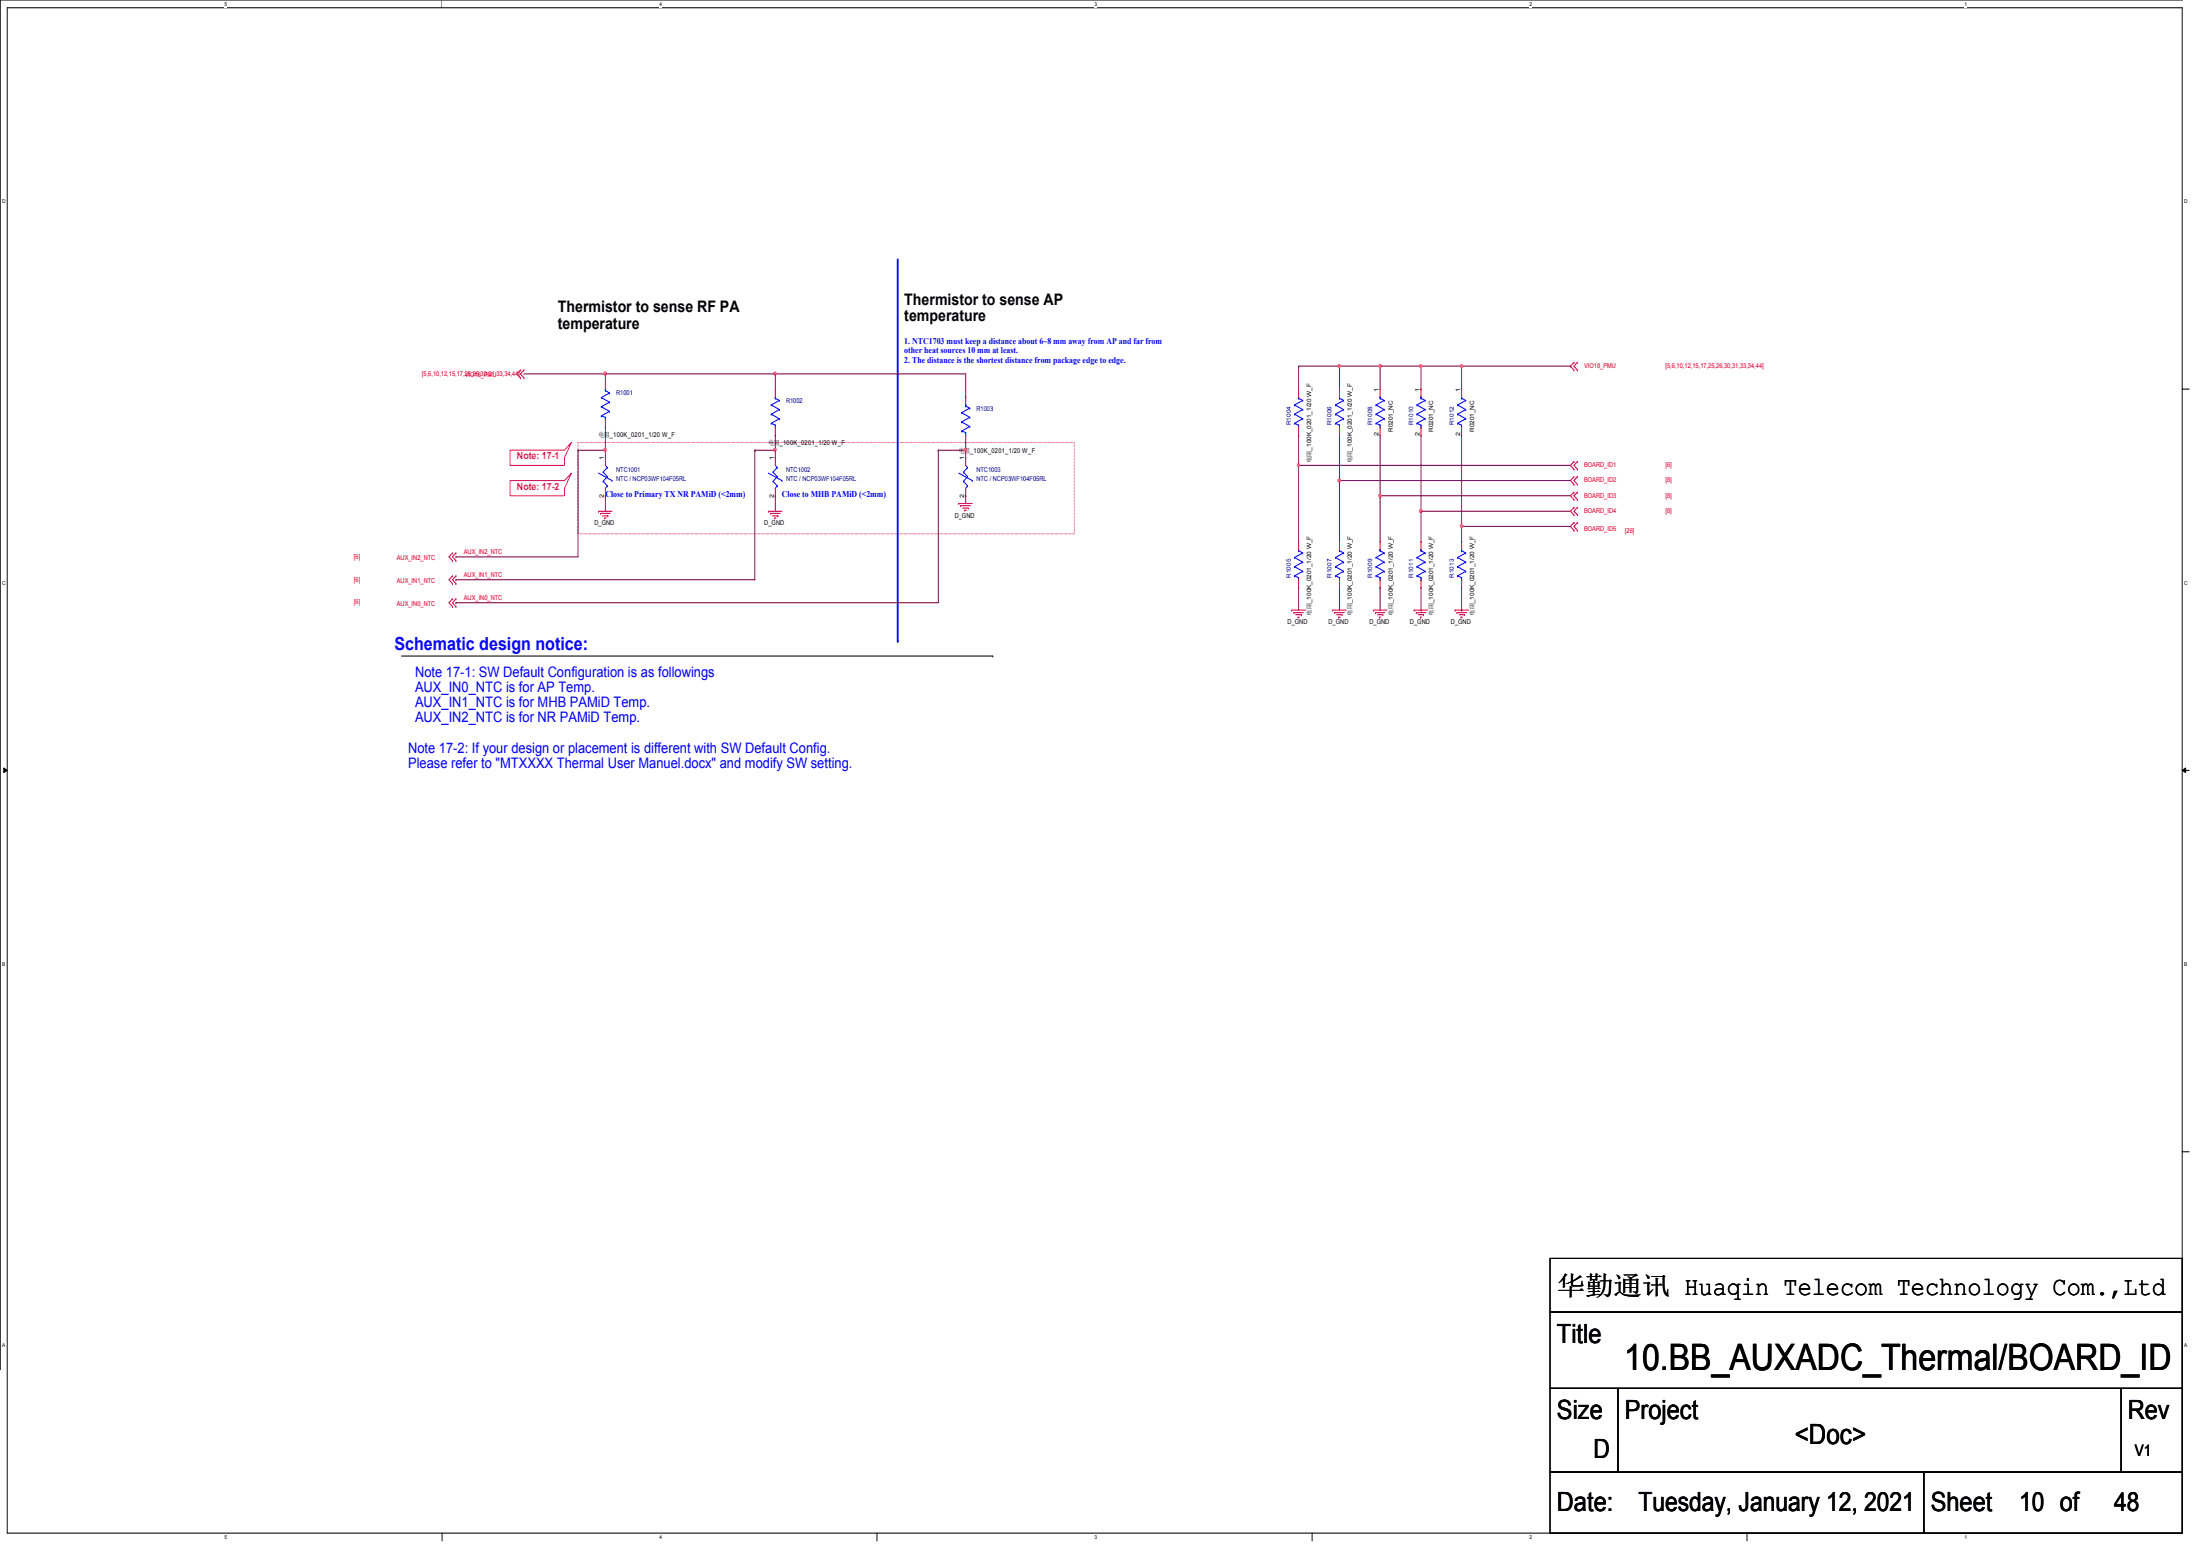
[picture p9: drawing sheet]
<svg xmlns="http://www.w3.org/2000/svg" width="297mm" height="210mm" viewBox="0 0 297 210" stroke-linecap="round" stroke-linejoin="round" font-family="sans-serif">
<path d="M1 1h293.6v206h-293.6zM294.7 0h-294.7v184.9" fill="none" stroke="#000" stroke-width=".14"/>
<g fill="#fff">
<path d="M30.3 .1h.4v.9h-.4z"/>
<path d="M30.3 207.1h.4v.8h-.4z"/>
</g>
<path d="M59.7 207v1" fill="none" stroke="#000" stroke-width=".14"/>
<g fill="#fff">
<path d="M89 .1h.4v.9h-.4z"/>
<path d="M89 207.1h.4v.8h-.4z"/>
</g>
<path d="M118.4 207v1" fill="none" stroke="#000" stroke-width=".14"/>
<g fill="#fff">
<path d="M147.8 .1h.3v.9h-.3z"/>
<path d="M147.8 207.1h.3v.8h-.3z"/>
</g>
<path d="M177.2 207v1" fill="none" stroke="#000" stroke-width=".14"/>
<g fill="#fff">
<path d="M206.5 .1h.4v.9h-.4z"/>
<path d="M206.5 207.1h.4v.8h-.4z"/>
</g>
<path d="M235.9 207v1" fill="none" stroke="#000" stroke-width=".14"/>
<g fill="#fff">
<path d="M265.2 .1h.4v.9h-.4z"/>
<path d="M265.2 207.1h.4v.8h-.4z"/>
<path d="M.3 26.8h.5v.8h-.5z"/>
<path d="M294.9 26.8h.5v.8h-.5z"/>
<path d="M.3 78.3h.5v.8h-.5z"/>
<path d="M294.9 78.3h.5v.8h-.5z"/>
</g>
<path d="M294.6 52.5h1" fill="none" stroke="#000" stroke-width=".14"/>
<g fill="#fff">
<path d="M.3 129.7h.4v.8h-.4z"/>
<path d="M294.9 129.7h.4v.8h-.4z"/>
</g>
<path d="M.5 103.7l.5 .3-.5 .3zM294.6 104l.5-.3v.6zM294.6 104h1" fill="none" stroke="#000" stroke-width=".14"/>
<path d="M.5 103.7l.5 .3-.5 .3zM294.6 104l.5-.3v.6z" fill="#000"/>
<g fill="#fff">
<path d="M.3 181.2h.4v.8h-.4z"/>
<path d="M294.9 181.2h.4v.8h-.4z"/>
</g>
<path d="M54.2 88.6h79.8M134 88.6h.1M294.6 155.5h1M209.3 177.1h85.3v10.3h-85.3zM209.3 169.9h85.3v7.2h-85.3zM209.3 187.4h9.2v11.3h-9.2zM209.3 198.7h50.5v8.3h-50.5zM218.5 187.4h67.9v11.3h-67.9zM259.8 198.7h34.8v8.3h-34.8zM286.4 187.4h8.2v11.3h-8.2z" fill="none" stroke="#000" stroke-width=".14"/>
<path d="M78 59.7h67v12.4h-67zM68.9 60.8h7.3l1-1.1-1 2.1v1h-7.3zM68.9 64.9h7.3l1-1-1 2v1h-7.3z" fill="none" stroke="#ff0080" stroke-width=".14"/>
<path d="M121.2 35v51.5M121.2 86.5h.1" fill="none" stroke="#00f" stroke-width=".27"/>
<g fill="none" stroke="#f00" stroke-width=".14">
<path d="M70.3 50h.1M70.3 51h.1M70.3 50l-.5 .5 .5 .5M70.7 50h.1M70.7 51h.1M70.7 50l-.4 .5 .4 .5M81.7 51.5h.1M81.7 57.7h.1M81.7 51.5v1M81.7 56.6v1.1M104.7 52.5h.1M104.7 58.7h.1"/>
<path d="M104.7 52.5v1.1M104.7 57.7v1M130.4 53.6h.1M130.4 59.7h.1M130.4 53.6v1M130.4 58.7v1M175.3 52.5h.1M175.3 58.7h.1M175.3 52.5v1.1M175.3 57.7v1M180.9 52.5h.1M180.9 58.7h.1"/>
<path d="M180.9 52.5v1.1M180.9 57.7v1M186.3 52.5h.1M186.3 58.7h.1M186.3 52.5v1.1M186.3 57.7v1M191.9 52.5h.1M191.9 58.7h.1M191.9 52.5v1.1M191.9 57.7v1M197.3 52.5h.1M197.3 58.7h.1"/>
<path d="M197.3 52.5v1.1M197.3 57.7v1M212.5 48.9h.1M212.5 50h.1M212.5 48.9l-.5 .5 .5 .6M213 50h.1M213 48.9h.1M213 48.9l-.5 .5 .5 .6M61.1 77.7h.1M61.1 78.8h.1M61.1 74.6h.1M61.1 75.7h.1"/>
<path d="M61.1 77.7l-.5 .6 .5 .5M61.1 74.6l-.5 .6 .5 .5M61.6 77.7h.1M61.6 78.8h.1M61.6 74.6h.1M61.6 75.7h.1M61.6 77.7l-.5 .6 .5 .5M61.6 74.6l-.5 .6 .5 .5M80.8 69h.1M80.8 69h1.8M81.1 69.3h.1M81.1 69.3h1.3"/>
<path d="M81.4 69.6h.7M81.7 69.9h.1M81.7 61.8h.1M81.7 66.9h.1M81.7 61.8v1M81.7 65.9v1M82.1 69.6h.1M103.7 69h.1M103.7 69h1.9M104 69.3h.1M104 69.3h1.3M104.3 69.6h.7"/>
<path d="M104.6 69.9h.1M104.6 69.9h.2M104.7 61.8h.1M104.7 66.9h.1M104.7 61.8v1M104.7 65.9v1M105 69.6h.1M129.5 68h.1M129.5 68h1.8M129.7 68.3h.1M129.7 68.3h1.3M130 68.6h.7"/>
<path d="M130.3 68.9h.1M130.3 68.9h.2M130.4 61.8h.1M130.4 66.9h.1M130.4 61.8v1M130.4 65.9v1M130.7 68.6h.1M175.3 73.1h.1M175.3 79.3h.1M175.3 73.1v1.1M175.3 78.3v1M180.9 73.1h.1"/>
<path d="M180.9 79.3h.1M180.9 73.1v1.1M180.9 78.3v1M186.3 73.1h.1M186.3 79.3h.1M186.3 73.1v1.1M186.3 78.3v1M191.9 73.1h.1M191.9 79.3h.1M191.9 73.1v1.1M191.9 78.3v1M197.3 73.1h.1"/>
<path d="M197.3 79.3h.1M197.3 73.1v1.1M197.3 78.3v1M212.5 62.3h.1M212.5 63.3h.1M212.5 64.3h.1M212.5 65.4h.1M212.5 66.4h.1M212.5 67.4h.1M212.5 68.5h.1M212.5 69.5h.1M212.5 71.6h.1"/>
<path d="M212.5 70.5h.1M212.5 62.3l-.5 .5 .5 .5M212.5 64.3l-.5 .6 .5 .5M212.5 66.4l-.5 .5 .5 .5M212.5 68.5l-.5 .5 .5 .5M212.5 70.5l-.5 .6 .5 .5M213 63.3h.1M213 62.3h.1M213 65.4h.1M213 64.3h.1M213 67.4h.1M213 66.4h.1"/>
<path d="M213 69.5h.1M213 68.5h.1M213 70.5h.1M213 71.6h.1M213 62.3l-.5 .5 .5 .5M213 64.3l-.5 .6 .5 .5M213 66.4l-.5 .5 .5 .5M213 68.5l-.5 .5 .5 .5M213 70.5l-.5 .6 .5 .5M61.1 80.8h.1M61.1 81.9h.1M61.1 80.8l-.5 .6 .5 .5"/>
<path d="M61.6 80.8h.1M61.6 81.9h.1M61.6 80.8l-.5 .6 .5 .5M174.4 82.4h.1M174.4 82.4h1.9M174.7 82.7h.1M174.7 82.7h1.3M175 83h.7M175.3 83.3h.1M175.7 83h.1M179.9 82.4h.1M179.9 82.4h1.9"/>
<path d="M180.2 82.7h.1M180.2 82.7h1.3M180.5 83h.7M180.7 83.3h.1M180.7 83.3h.2M181.2 83h.1M185.4 82.4h.1M185.4 82.4h1.9M185.7 82.7h.1M185.7 82.7h1.3M186 83h.7M186.3 83.3h.1"/>
<path d="M186.7 83h.1M190.9 82.4h.1M190.9 82.4h1.9M191.2 82.7h.1M191.2 82.7h1.3M191.5 83h.7M191.8 83.3h.1M192.2 83h.1M196.5 82.4h.1M196.5 82.4h1.8M196.7 82.7h.1M196.7 82.7h1.3"/>
<path d="M197 83h.7M197.3 83.3h.1M197.3 83.3h.2M197.7 83h.1"/>
</g>
<g fill="none" stroke="#00f" stroke-width=".14">
<path d="M81.2 56.1h.1M81.2 54.9h.1M81.2 53.7h.1M81.2 56.1l.5 .2M81.2 54.9l1.1 .6M81.2 53.7l1.1 .6M81.7 56.6h.1M81.7 52.5h.1M81.7 56.3h.1M81.7 52.7h.1M81.7 52.5v.2M81.7 56.3v.3"/>
<path d="M81.7 52.7l.6 .3M82.3 55.5h.1M82.3 54.3h.1M82.3 53h.1M82.3 55.5l-1.1 .6M82.3 54.3l-1.1 .6M82.3 53l-1.1 .7M104.1 57.1h.1M104.1 55.9h.1M104.1 54.7h.1M104.1 57.1l.6 .3M104.1 55.9l1.1 .6"/>
<path d="M104.1 54.7l1.1 .6M104.7 57.7h.1M104.7 53.6h.1M104.7 57.4h.1M104.7 53.8h.1M104.7 53.6v.2M104.7 57.4v.3M104.7 53.8l.5 .2M105.2 56.5h.1M105.2 55.3h.1M105.2 54h.1M105.2 56.5l-1.1 .6"/>
<path d="M105.2 55.3l-1.1 .6M105.2 54l-1.1 .7M129.8 58.2h.1M129.8 57h.1M129.8 55.7h.1M129.8 58.2l.6 .2M129.8 57l1.1 .6M129.8 55.7l1.1 .6M130.4 58.7h.1M130.4 54.6h.1M130.4 58.4h.1M130.4 54.8h.1"/>
<path d="M130.4 54.6v.2M130.4 58.4v.3M130.4 54.8l.5 .3M130.9 57.6h.1M130.9 56.3h.1M130.9 55.1h.1M130.9 57.6l-1.1 .6M130.9 56.3l-1.1 .7M130.9 55.1l-1.1 .6M174.8 57.1h.1M174.8 55.9h.1M174.8 54.7h.1"/>
<path d="M174.8 57.1l.5 .3M174.8 55.9l1.1 .6M174.8 54.7l1.1 .6M175.3 57.7h.1M175.3 53.6h.1M175.3 57.4h.1M175.3 53.8h.1M175.3 53.6v.2M175.3 57.4v.3M175.3 53.8l.6 .2M175.9 56.5h.1M175.9 55.3h.1"/>
<path d="M175.9 54h.1M175.9 56.5l-1.1 .6M175.9 55.3l-1.1 .6M175.9 54l-1.1 .7M180.3 57.1h.1M180.3 55.9h.1M180.3 54.7h.1M180.3 57.1l.6 .3M180.3 55.9l1.1 .6M180.3 54.7l1.1 .6M180.9 57.7h.1M180.9 53.6h.1"/>
<path d="M180.9 57.4h.1M180.9 53.8h.1M180.9 53.6v.2M180.9 57.4v.3M180.9 53.8l.5 .2M181.4 56.5h.1M181.4 55.3h.1M181.4 54h.1M181.4 56.5l-1.1 .6M181.4 55.3l-1.1 .6M181.4 54l-1.1 .7M185.8 57.1h.1"/>
<path d="M185.8 55.9h.1M185.8 54.7h.1M185.8 57.1l.5 .3M185.8 55.9l1.1 .6M185.8 54.7l1.1 .6M186.3 57.7h.1M186.3 53.6h.1M186.3 57.4h.1M186.3 53.8h.1M186.3 53.6v.2M186.3 57.4v.3M186.3 53.8l.6 .2"/>
<path d="M186.9 56.5h.1M186.9 55.3h.1M186.9 54h.1M186.9 56.5l-1.1 .6M186.9 55.3l-1.1 .6M186.9 54l-1.1 .7M191.3 57.1h.1M191.3 55.9h.1M191.3 54.7h.1M191.3 57.1l.6 .3M191.3 55.9l1.1 .6M191.3 54.7l1.1 .6"/>
<path d="M191.9 57.7h.1M191.9 53.6h.1M191.9 57.4h.1M191.9 53.8h.1M191.9 53.6v.2M191.9 57.4v.3M191.9 53.8l.5 .2M192.4 56.5h.1M192.4 55.3h.1M192.4 54h.1M192.4 56.5l-1.1 .6M192.4 55.3l-1.1 .6"/>
<path d="M192.4 54l-1.1 .7M196.8 57.1h.1M196.8 55.9h.1M196.8 54.7h.1M196.8 57.1l.5 .3M196.8 55.9l1.1 .6M196.8 54.7l1.1 .6M197.3 57.7h.1M197.3 53.6h.1M197.3 57.4h.1M197.3 53.8h.1M197.3 53.6v.2"/>
<path d="M197.3 57.4v.3M197.3 53.8l.6 .2M197.9 56.5h.1M197.9 55.3h.1M197.9 54h.1M197.9 56.5l-1.1 .6M197.9 55.3l-1.1 .6M197.9 54l-1.1 .7M80.8 63.9l1.8 1M81.4 65h.1M81.4 63.7h.1M81.4 63.7l.6 .6"/>
<path d="M81.4 65l.6 .6M81.7 65.9h.1M81.7 62.8l.3 .3M82 63.1h.1M82 64.3h.1M82 65.6h.1M82 64.3l-.6 .7M82 65.6l-.3 .3M82 63.1l-.6 .6M82.6 64.9h.1M103.7 63.9l1.9 1M104.4 65h.1"/>
<path d="M104.4 63.7h.1M104.4 63.7l.5 .6M104.4 65l.5 .6M104.7 65.9h.1M104.7 62.8l.2 .3M104.9 63.1h.1M104.9 64.3h.1M104.9 65.6h.1M104.9 64.3l-.5 .7M104.9 65.6l-.2 .3M104.9 63.1l-.5 .6M105.6 64.9h.1"/>
<path d="M129.5 63.9l1.8 1M130.1 65h.1M130.1 63.7h.1M130.1 63.7l.5 .6M130.1 65l.5 .6M130.4 65.9h.1M130.4 62.8l.2 .3M130.6 63.1h.1M130.6 64.3h.1M130.6 65.6h.1M130.6 64.3l-.5 .7M130.6 65.6l-.2 .3"/>
<path d="M130.6 63.1l-.5 .6M131.3 64.9h.1M174.8 77.7h.1M174.8 76.5h.1M174.8 75.3h.1M174.8 77.7l.5 .3M174.8 76.5l1.1 .6M174.8 75.3l1.1 .6M175.3 78.3h.1M175.3 74.2h.1M175.3 78h.1M175.3 74.4h.1"/>
<path d="M175.3 74.2v.2M175.3 78v.3M175.3 74.4l.6 .2M175.9 77.1h.1M175.9 75.9h.1M175.9 74.6h.1M175.9 77.1l-1.1 .6M175.9 75.9l-1.1 .6M175.9 74.6l-1.1 .7M180.3 77.7h.1M180.3 76.5h.1M180.3 75.3h.1"/>
<path d="M180.3 77.7l.6 .3M180.3 76.5l1.1 .6M180.3 75.3l1.1 .6M180.9 78.3h.1M180.9 74.2h.1M180.9 78h.1M180.9 74.4h.1M180.9 74.2v.2M180.9 78v.3M180.9 74.4l.5 .2M181.4 77.1h.1M181.4 75.9h.1"/>
<path d="M181.4 74.6h.1M181.4 77.1l-1.1 .6M181.4 75.9l-1.1 .6M181.4 74.6l-1.1 .7M185.8 77.7h.1M185.8 76.5h.1M185.8 75.3h.1M185.8 77.7l.5 .3M185.8 76.5l1.1 .6M185.8 75.3l1.1 .6M186.3 78.3h.1M186.3 74.2h.1"/>
<path d="M186.3 78h.1M186.3 74.4h.1M186.3 74.2v.2M186.3 78v.3M186.3 74.4l.6 .2M186.9 77.1h.1M186.9 75.9h.1M186.9 74.6h.1M186.9 77.1l-1.1 .6M186.9 75.9l-1.1 .6M186.9 74.6l-1.1 .7M191.3 77.7h.1"/>
<path d="M191.3 76.5h.1M191.3 75.3h.1M191.3 77.7l.6 .3M191.3 76.5l1.1 .6M191.3 75.3l1.1 .6M191.9 78.3h.1M191.9 74.2h.1M191.9 78h.1M191.9 74.4h.1M191.9 74.2v.2M191.9 78v.3M191.9 74.4l.5 .2"/>
<path d="M192.4 77.1h.1M192.4 75.9h.1M192.4 74.6h.1M192.4 77.1l-1.1 .6M192.4 75.9l-1.1 .6M192.4 74.6l-1.1 .7M196.8 77.7h.1M196.8 76.5h.1M196.8 75.3h.1M196.8 77.7l.5 .3M196.8 76.5l1.1 .6M196.8 75.3l1.1 .6"/>
<path d="M197.3 78.3h.1M197.3 74.2h.1M197.3 78h.1M197.3 74.4h.1M197.3 74.2v.2M197.3 78v.3M197.3 74.4l.6 .2M197.9 77.1h.1M197.9 75.9h.1M197.9 74.6h.1M197.9 77.1l-1.1 .6M197.9 75.9l-1.1 .6"/>
<path d="M197.9 74.6l-1.1 .7"/>
</g>
<path d="M61.6 75.2h.1M61.6 75.2h16.4M104.7 66.9h.1M104.7 66.9v2.1M126.7 60.8h.1M126.7 60.8v20.6h-65.1M126.7 60.8h3.7M61.6 81.4h.1" fill="none" stroke="#800040" stroke-width=".14"/>
<path d="M130.2 60.6h.3v.3h-.3z" fill-rule="evenodd" fill="#f0f"/>
<path d="M130.2 60.6h.3v.3h-.3z" fill="none" stroke="#f0f" stroke-width=".14"/>
<path d="M61.6 78.3h.1M101.9 60.8h.1M101.9 60.8v17.5h-40.3M101.9 60.8h2.8M130.4 60.8h.1M130.4 60.8v1" fill="none" stroke="#800040" stroke-width=".14"/>
<path d="M104.5 60.6h.3v.3h-.3z" fill-rule="evenodd" fill="#f0f"/>
<path d="M104.5 60.6h.3v.3h-.3z" fill="none" stroke="#f0f" stroke-width=".14"/>
<path d="M70.7 50.5h11M81.7 50.5h.1M78 60.8h.1M78 60.8h3.7M78 60.8v14.4M81.7 60.8h.1M81.7 60.8v1M104.7 60.8h.1M104.7 60.8v1" fill="none" stroke="#800040" stroke-width=".14"/>
<path d="M81.6 50.3h.2v.3h-.2z" fill-rule="evenodd" fill="#f0f"/>
<path d="M81.6 50.3h.2v.3h-.2z" fill="none" stroke="#f0f" stroke-width=".14"/>
<path d="M104.7 50.5h.1M104.7 50.5v2M104.7 50.5h25.7" fill="none" stroke="#800040" stroke-width=".14"/>
<path d="M104.5 50.3h.3v.3h-.3z" fill-rule="evenodd" fill="#f0f"/>
<path d="M104.5 50.3h.3v.3h-.3z" fill="none" stroke="#f0f" stroke-width=".14"/>
<g fill="none" stroke="#800040" stroke-width=".14">
<path d="M81.7 50.5h.1M81.7 50.5v1M81.7 57.7v3.1M81.7 50.5h23M104.7 50.5h.1M130.4 53.6h.1M130.4 59.7h.1M130.4 50.5v3.1M130.4 59.7v1.1M81.7 66.9h.1M81.7 60.8h.1M81.7 66.9v2.1"/>
<path d="M130.4 66.9h.1M130.4 66.9v1.1"/>
</g>
<path d="M81.6 60.6h.2v.3h-.2z" fill-rule="evenodd" fill="#f0f"/>
<path d="M81.6 60.6h.2v.3h-.2z" fill="none" stroke="#f0f" stroke-width=".14"/>
<g fill="none" stroke="#800040" stroke-width=".14">
<path d="M104.7 58.7h.1M104.7 58.7v2.1M175.3 49.4h.1M175.3 49.4h11M175.3 49.4v3.1M175.3 58.7v4.1M180.9 49.4h.1M180.9 49.4v3.1M180.9 58.7v6.2M186.3 49.4h.1M175.3 62.8h.1M175.3 79.3h.1"/>
<path d="M175.3 79.3v3.1M180.9 64.9h.1M180.9 79.3h.1M180.9 79.3v3.1"/>
</g>
<path d="M180.7 49.3h.2v.3h-.2z" fill-rule="evenodd" fill="#f0f"/>
<path d="M180.7 49.3h.2v.3h-.2z" fill="none" stroke="#f0f" stroke-width=".14"/>
<path d="M186.2 49.3h.3v.3h-.3z" fill-rule="evenodd" fill="#f0f"/>
<path d="M186.2 49.3h.3v.3h-.3z" fill="none" stroke="#f0f" stroke-width=".14"/>
<path d="M186.3 49.4h.1M186.3 49.4v3.1M186.3 58.7v8.2M186.3 49.4h5.6M191.9 49.4h.1M175.3 62.8h.1M175.3 62.8h36.7M186.3 79.3h.1M186.3 66.9h.1M186.3 79.3v3.1" fill="none" stroke="#800040" stroke-width=".14"/>
<path d="M175.2 62.7h.2v.2h-.2z" fill-rule="evenodd" fill="#f0f"/>
<path d="M175.2 62.7h.2v.2h-.2z" fill="none" stroke="#f0f" stroke-width=".14"/>
<path d="M175.3 62.8h.1M175.3 62.8v10.3M180.9 64.9h.1M180.9 64.9h31.1" fill="none" stroke="#800040" stroke-width=".14"/>
<path d="M180.7 64.7h.2v.3h-.2z" fill-rule="evenodd" fill="#f0f"/>
<path d="M180.7 64.7h.2v.3h-.2z" fill="none" stroke="#f0f" stroke-width=".14"/>
<path d="M180.9 64.9h.1M180.9 64.9v8.2M186.3 66.9h.1M186.3 66.9h25.7" fill="none" stroke="#800040" stroke-width=".14"/>
<path d="M186.2 66.8h.3v.2h-.3z" fill-rule="evenodd" fill="#f0f"/>
<path d="M186.2 66.8h.3v.2h-.3z" fill="none" stroke="#f0f" stroke-width=".14"/>
<path d="M191.9 58.7v10.3M186.3 66.9h.1M186.3 66.9v6.2M191.9 69h.1" fill="none" stroke="#800040" stroke-width=".14"/>
<path d="M191.7 68.8h.2v.3h-.2z" fill-rule="evenodd" fill="#f0f"/>
<path d="M191.7 68.8h.2v.3h-.2z" fill="none" stroke="#f0f" stroke-width=".14"/>
<path d="M191.9 49.4h.1M191.9 49.4v3.1M191.9 49.4h5.4M197.3 49.4h.1M191.9 69h.1M191.9 69h20.1M191.9 69v4.1" fill="none" stroke="#800040" stroke-width=".14"/>
<path d="M191.7 49.3h.2v.3h-.2z" fill-rule="evenodd" fill="#f0f"/>
<path d="M191.7 49.3h.2v.3h-.2z" fill="none" stroke="#f0f" stroke-width=".14"/>
<path d="M197.3 49.4h.1M197.3 49.4v3.1M197.3 58.7v12.4M197.3 49.4h14.7M212 49.4h.1M191.9 79.3v3.1M197.3 71.1h.1M197.3 79.3v3.1M191.9 82.4h.1M197.3 82.4h.1" fill="none" stroke="#800040" stroke-width=".14"/>
<path d="M197.2 49.3h.3v.3h-.3z" fill-rule="evenodd" fill="#f0f"/>
<path d="M197.2 49.3h.3v.3h-.3z" fill="none" stroke="#f0f" stroke-width=".14"/>
<path d="M197.3 71.1h.1M197.3 71.1h14.7" fill="none" stroke="#800040" stroke-width=".14"/>
<path d="M197.2 70.9h.3v.2h-.3z" fill-rule="evenodd" fill="#f0f"/>
<path d="M197.2 70.9h.3v.2h-.3z" fill="none" stroke="#f0f" stroke-width=".14"/>
<path d="M197.3 73.1h.1M197.3 71.1v2" fill="none" stroke="#800040" stroke-width=".14"/>
<path d="M130.2 60.6h.3v.3h-.3z" fill-rule="evenodd" fill="#f0f"/>
<path d="M130.2 60.6h.3v.3h-.3z" fill="none" stroke="#f0f" stroke-width=".14"/>
<path d="M104.5 60.6h.3v.3h-.3z" fill-rule="evenodd" fill="#f0f"/>
<path d="M104.5 60.6h.3v.3h-.3z" fill="none" stroke="#f0f" stroke-width=".14"/>
<path d="M81.6 50.3h.2v.3h-.2z" fill-rule="evenodd" fill="#f0f"/>
<path d="M81.6 50.3h.2v.3h-.2z" fill="none" stroke="#f0f" stroke-width=".14"/>
<path d="M104.5 50.3h.3v.3h-.3z" fill-rule="evenodd" fill="#f0f"/>
<path d="M104.5 50.3h.3v.3h-.3z" fill="none" stroke="#f0f" stroke-width=".14"/>
<path d="M81.6 60.6h.2v.3h-.2z" fill-rule="evenodd" fill="#f0f"/>
<path d="M81.6 60.6h.2v.3h-.2z" fill="none" stroke="#f0f" stroke-width=".14"/>
<path d="M180.7 49.3h.2v.3h-.2z" fill-rule="evenodd" fill="#f0f"/>
<path d="M180.7 49.3h.2v.3h-.2z" fill="none" stroke="#f0f" stroke-width=".14"/>
<path d="M186.2 49.3h.3v.3h-.3z" fill-rule="evenodd" fill="#f0f"/>
<path d="M186.2 49.3h.3v.3h-.3z" fill="none" stroke="#f0f" stroke-width=".14"/>
<path d="M175.2 62.7h.2v.2h-.2z" fill-rule="evenodd" fill="#f0f"/>
<path d="M175.2 62.7h.2v.2h-.2z" fill="none" stroke="#f0f" stroke-width=".14"/>
<path d="M180.7 64.7h.2v.3h-.2z" fill-rule="evenodd" fill="#f0f"/>
<path d="M180.7 64.7h.2v.3h-.2z" fill="none" stroke="#f0f" stroke-width=".14"/>
<path d="M186.2 66.8h.3v.2h-.3z" fill-rule="evenodd" fill="#f0f"/>
<path d="M186.2 66.8h.3v.2h-.3z" fill="none" stroke="#f0f" stroke-width=".14"/>
<path d="M191.7 68.8h.2v.3h-.2z" fill-rule="evenodd" fill="#f0f"/>
<path d="M191.7 68.8h.2v.3h-.2z" fill="none" stroke="#f0f" stroke-width=".14"/>
<path d="M191.7 49.3h.2v.3h-.2z" fill-rule="evenodd" fill="#f0f"/>
<path d="M191.7 49.3h.2v.3h-.2z" fill="none" stroke="#f0f" stroke-width=".14"/>
<path d="M197.2 49.3h.3v.3h-.3z" fill-rule="evenodd" fill="#f0f"/>
<path d="M197.2 49.3h.3v.3h-.3z" fill="none" stroke="#f0f" stroke-width=".14"/>
<path d="M197.2 70.9h.3v.2h-.3z" fill-rule="evenodd" fill="#f0f"/>
<path d="M197.2 70.9h.3v.2h-.3z" fill="none" stroke="#f0f" stroke-width=".14"/>
<text font-size="4.9" x="219.3" y="185">10.BB_AUXADC_Thermal/BOARD_ID</text>
<text font-size="3.8" x="242.3" y="194.9">&lt;Doc&gt;</text>
<g font-size="3.6">
<text x="210.2" y="174.8">华华华华 Huaqin Telecom Technology Com.,Ltd</text>
<text x="210.2" y="181.3">Title</text>
<text x="210.2" y="191.6">Size</text>
<text x="219.4" y="191.6">Project</text>
<text x="287.3" y="191.6">Rev</text>
<text x="215.1" y="196.7">D</text>
<text x="210.2" y="203.9">Date:</text>
<text x="221.2" y="203.9">Tuesday, January 12, 2021</text>
<text x="260.7" y="203.9">Sheet</text>
<text x="272.6" y="203.9">10 of</text>
<text x="285.5" y="203.9">48</text>
</g>
<text font-size="2.4" fill="#00f" x="53.3" y="87.7">Schematic design notice:</text>
<g font-size="2.1">
<text x="122.1" y="41.1">Thermistor to sense AP</text>
<text x="75.3" y="42.2">Thermistor to sense RF PA</text>
<text x="75.3" y="44.4">temperature</text>
<text x="122.1" y="43.3">temperature</text>
<text x="288.2" y="196.5">V1</text>
</g>
<g font-size="2" fill="#00f">
<text x="56" y="91.4">Note 17-1: SW Default Configuration is as followings</text>
<text x="56" y="93.4">AUX_IN0_NTC is for AP Temp.</text>
<text x="56" y="95.4">AUX_IN1_NTC is for MHB PAMiD Temp.</text>
<text x="55.1" y="101.7">Note 17-2: If your design or placement is different with SW Default Config.</text>
<text x="56" y="97.4">AUX_IN2_NTC is for NR PAMiD Temp.</text>
<text x="55.1" y="103.7">Please refer to &quot;MTXXXX Thermal User Manuel.docx&quot; and modify SW setting.</text>
</g>
<g font-size="1.3" fill="#ff0080">
<text x="69.8" y="62">Note: 17-1</text>
<text x="69.8" y="66.1">Note: 17-2</text>
</g>
<g font-size="1.2" fill="#00f">
<text x="122.1" y="46.5">1. NTC1703 must keep a distance about 6~8 mm away from AP and far from</text>
<text x="122.1" y="47.7">other heat sources 10 mm at least.</text>
<text x="122.1" y="48.9">2. The distance is the shortest distance from package edge to edge.</text>
<text x="81.7" y="67.1">Close to Primary TX NR PAMiD (&lt;2mm)</text>
<text x="105.6" y="67.1">Close to MHB PAMiD (&lt;2mm)</text>
</g>
<g font-size=".9" fill="#f00">
<text x="57" y="50.7">[5,6,10,12,15,17,25,26,30,31,33,34,44]</text>
<text x="62.7" y="50.9">VIO18_PMU</text>
<text x="213.9" y="49.7">VIO18_PMU</text>
<text x="224.9" y="49.7">[5,6,10,12,15,17,25,26,30,31,33,34,44]</text>
<text x="213.9" y="63.1">BOARD_ID1</text>
<text x="213.9" y="65.1">BOARD_ID2</text>
<text x="224.9" y="63.1">[6]</text>
<text x="224.9" y="65.1">[8]</text>
<text x="213.9" y="67.2">BOARD_ID3</text>
<text x="213.9" y="69.3">BOARD_ID4</text>
<text x="213.9" y="71.7">BOARD_ID5</text>
<text x="219.4" y="71.9">[26]</text>
<text x="224.9" y="67.2">[8]</text>
<text x="224.9" y="69.3">[8]</text>
<text x="47.8" y="75.4">[6]</text>
<text x="53.6" y="75.6">AUX_IN2_NTC</text>
<text x="62.6" y="74.7">AUX_IN2_NTC</text>
<text x="62.6" y="77.8">AUX_IN1_NTC</text>
<text x="47.8" y="81.6">[6]</text>
<text x="47.8" y="78.5">[6]</text>
<text x="53.6" y="81.8">AUX_IN0_NTC</text>
<text x="53.6" y="78.7">AUX_IN1_NTC</text>
<text x="62.6" y="80.9">AUX_IN0_NTC</text>
</g>
<g font-size=".9" fill="#000080">
<text x="83.2" y="53.4">R1001</text>
<text x="106.1" y="54.4">R1002</text>
<text x="131.8" y="55.4">R1003</text>
<text x="83.2" y="63.7">NTC1001</text>
<text x="83.2" y="64.9">NTC / NCP03WF104F05RL</text>
<text x="106.1" y="63.7">NTC1002</text>
<text x="106.1" y="64.9">NTC / NCP03WF104F05RL</text>
<text x="131.8" y="63.7">NTC1003</text>
<text x="131.8" y="64.9">NTC / NCP03WF104F05RL</text>
</g>
<g font-size=".9">
<text x="80.8" y="59.1">电电_100K_0201_1/20 W_F</text>
<text x="103.7" y="60.1">电电_100K_0201_1/20 W_F</text>
<text x="129.5" y="61.1">电电_100K_0201_1/20 W_F</text>
<text x="80.3" y="70.9">D_GND</text>
<text x="103.2" y="70.9">D_GND</text>
<text x="128.9" y="69.9">D_GND</text>
<text x="173.8" y="84.3">D_GND</text>
<text x="179.4" y="84.3">D_GND</text>
<text x="184.9" y="84.3">D_GND</text>
<text x="190.4" y="84.3">D_GND</text>
<text x="195.9" y="84.3">D_GND</text>
</g>
<g font-size=".8">
<text x="186.1" y="52.9" transform="rotate(-90 186.1 52.9)">1</text>
<text x="191.6" y="52.9" transform="rotate(-90 191.6 52.9)">1</text>
<text x="197.1" y="52.9" transform="rotate(-90 197.1 52.9)">1</text>
<text x="186.1" y="58.9" transform="rotate(-90 186.1 58.9)">2</text>
<text x="188" y="58.3" transform="rotate(-90 188 58.3)">R0201_NC</text>
<text x="191.6" y="58.9" transform="rotate(-90 191.6 58.9)">2</text>
<text x="193.5" y="58.3" transform="rotate(-90 193.5 58.3)">R0201_NC</text>
<text x="197.1" y="58.9" transform="rotate(-90 197.1 58.9)">2</text>
<text x="199" y="58.3" transform="rotate(-90 199 58.3)">R0201_NC</text>
<text x="81.5" y="62.1" transform="rotate(-90 81.5 62.1)">1</text>
<text x="104.5" y="62.1" transform="rotate(-90 104.5 62.1)">1</text>
<text x="130.2" y="62.1" transform="rotate(-90 130.2 62.1)">1</text>
<text x="177" y="62.5" transform="rotate(-90 177 62.5)">电电_100K_0201_1/20 W_F</text>
<text x="182.5" y="62.5" transform="rotate(-90 182.5 62.5)">电电_100K_0201_1/20 W_F</text>
<text x="81.5" y="67.2" transform="rotate(-90 81.5 67.2)">2</text>
<text x="104.5" y="67.2" transform="rotate(-90 104.5 67.2)">2</text>
<text x="130.2" y="67.2" transform="rotate(-90 130.2 67.2)">2</text>
<text x="177" y="83.1" transform="rotate(-90 177 83.1)">电电_100K_0201_1/20 W_F</text>
<text x="182.5" y="83.1" transform="rotate(-90 182.5 83.1)">电电_100K_0201_1/20 W_F</text>
<text x="188" y="83.1" transform="rotate(-90 188 83.1)">电电_100K_0201_1/20 W_F</text>
<text x="193.5" y="83.1" transform="rotate(-90 193.5 83.1)">电电_100K_0201_1/20 W_F</text>
<text x="199" y="83.1" transform="rotate(-90 199 83.1)">电电_100K_0201_1/20 W_F</text>
</g>
<g font-size=".8" fill="#000080">
<text x="174.3" y="57.4" transform="rotate(-90 174.3 57.4)">R1004</text>
<text x="179.8" y="57.4" transform="rotate(-90 179.8 57.4)">R1006</text>
<text x="185.3" y="57.4" transform="rotate(-90 185.3 57.4)">R1008</text>
<text x="190.8" y="57.4" transform="rotate(-90 190.8 57.4)">R1010</text>
<text x="196.3" y="57.4" transform="rotate(-90 196.3 57.4)">R1012</text>
<text x="174.3" y="78" transform="rotate(-90 174.3 78)">R1005</text>
<text x="179.8" y="78" transform="rotate(-90 179.8 78)">R1007</text>
<text x="185.3" y="78" transform="rotate(-90 185.3 78)">R1009</text>
<text x="190.8" y="78" transform="rotate(-90 190.8 78)">R1011</text>
<text x="196.3" y="78" transform="rotate(-90 196.3 78)">R1013</text>
</g>
<g font-size=".7">
<text x="30.3" y=".8">5</text>
<text x="89" y=".8">4</text>
<text x="147.8" y=".8">3</text>
<text x="206.5" y=".8">2</text>
<text x="265.2" y=".8">1</text>
<text x=".3" y="27.5">D</text>
<text x="294.9" y="27.5">D</text>
<text x=".3" y="78.9">C</text>
<text x="294.9" y="78.9">C</text>
<text x=".3" y="130.4">B</text>
<text x="294.9" y="130.4">B</text>
<text x=".3" y="181.9">A</text>
<text x="294.9" y="181.9">A</text>
<text x="30.3" y="207.8">5</text>
<text x="89" y="207.8">4</text>
<text x="147.8" y="207.8">3</text>
<text x="206.5" y="207.8">2</text>
<text x="265.2" y="207.8">1</text>
</g>
</svg>
